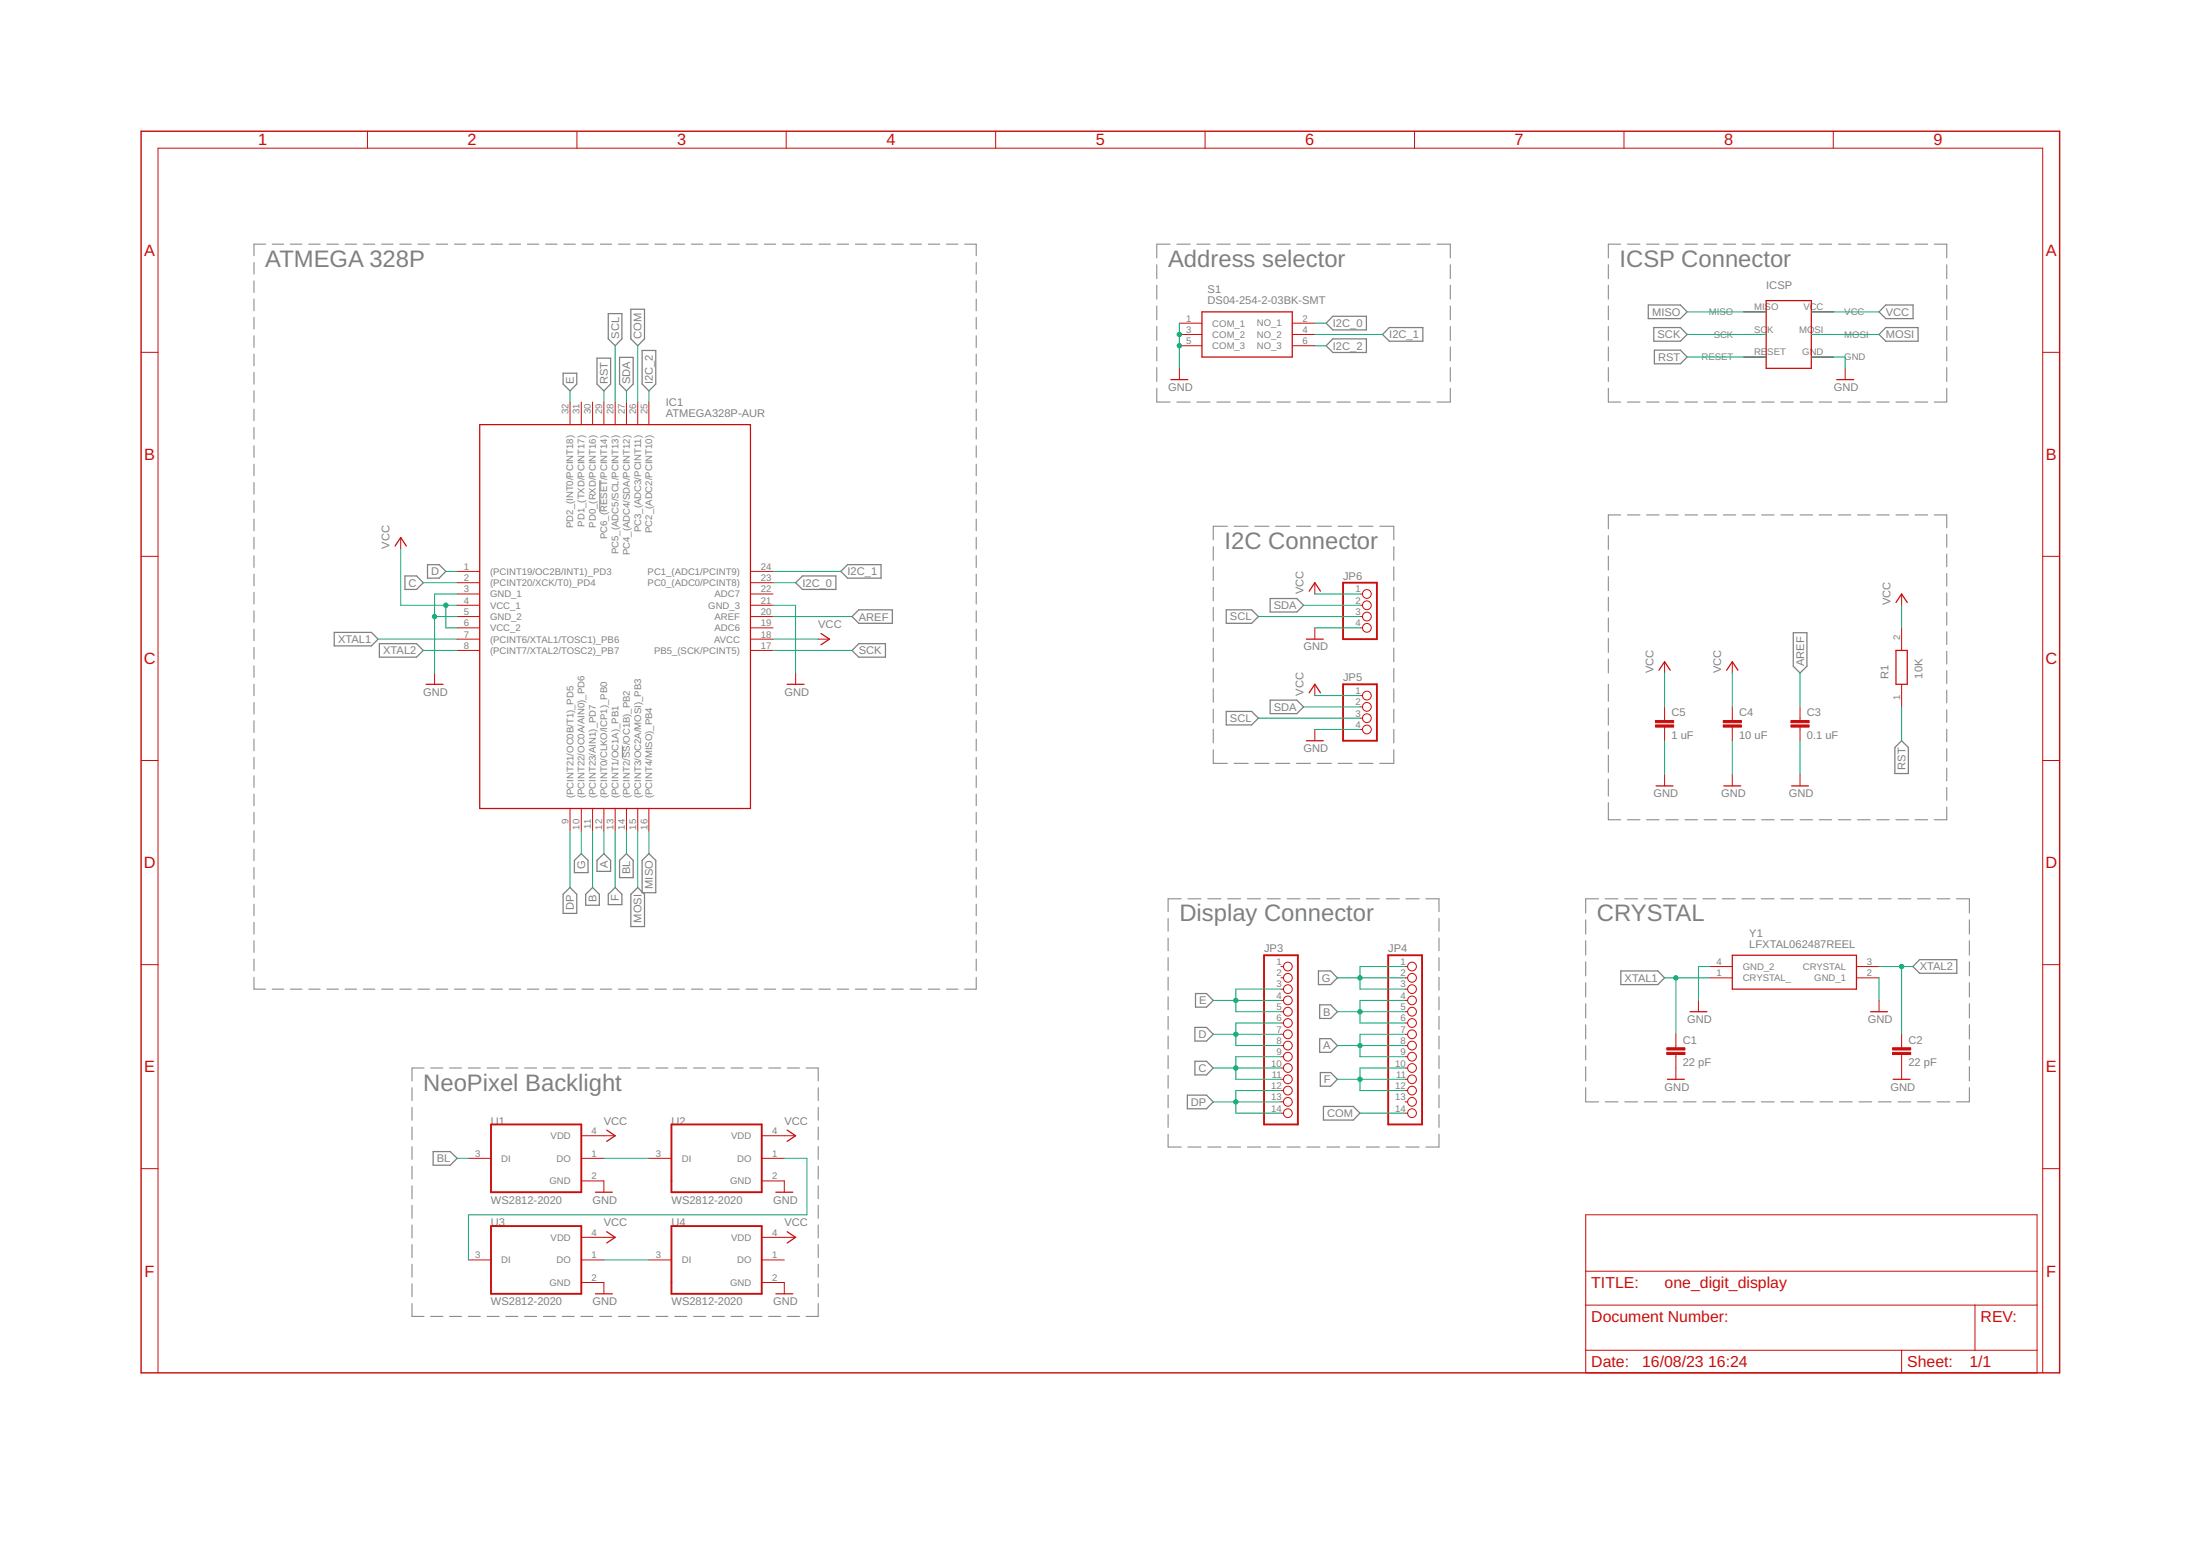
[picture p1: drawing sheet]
<svg xmlns="http://www.w3.org/2000/svg" width="297mm" height="210mm" viewBox="0 0 297 210" stroke-linecap="round" stroke-linejoin="round" font-family="sans-serif">
<g fill="none" stroke="#808080" stroke-width=".14">
<path d="M34.3 35.4v1.6M34.3 37.9v1.6M35.9 33h-1.6v1.5M36.7 33h1.6M39.2 33h1.6M41.7 33h1.5M44.1 33h1.6M46.6 33h1.6M49 33h1.6M51.5 33h1.6M54 33h1.5M56.4 33h1.6"/>
<path d="M58.9 33h1.6M61.4 33h1.5M63.8 33h1.6M66.3 33h1.5M68.7 33h1.6M71.2 33h1.5M73.7 33h1.5M76.1 33h1.6M78.6 33h1.5M81 33h1.6M83.5 33h1.6M86 33h1.5"/>
<path d="M88.4 33h1.6M90.9 33h1.5M93.3 33h1.6M95.8 33h1.6M98.3 33h1.5M100.7 33h1.6M103.2 33h1.5M105.6 33h1.6M108.1 33h1.6M110.6 33h1.5M113 33h1.6M115.5 33h1.6"/>
<path d="M117.9 33h1.6M120.4 33h1.6M122.9 33h1.5M125.3 33h1.6M127.8 33h1.5M130.2 33h1.6v1.5M131.8 35.4v1.6M131.8 37.9v1.6M156.2 35.7v1.9M156.2 38.5v1.9M158 33h-1.8v1.8M158.9 33h1.8"/>
<path d="M161.6 33h1.8M164.3 33h1.8M167 33h1.8M169.7 33h1.8M172.4 33h1.8M175.1 33h1.8M177.8 33h1.8M180.5 33h1.8M183.2 33h1.8M185.9 33h1.8M188.6 33h1.8M191.3 33h1.8"/>
<path d="M194 33h1.8v1.8M195.8 35.7v1.9M195.8 38.5v1.9M217.1 35.7v1.9M217.1 38.5v1.9M218.8 33h-1.7v1.8M219.7 33h1.7M222.3 33h1.7M224.9 33h1.7M227.5 33h1.7M230.1 33h1.7M232.7 33h1.7"/>
<path d="M235.3 33h1.7M237.8 33h1.7M240.5 33h1.6M243 33h1.7M245.6 33h1.7M248.2 33h1.7M250.8 33h1.7M253.4 33h1.7M256 33h1.7M258.6 33h1.7M261.2 33h1.6v1.8M262.8 35.7v1.9"/>
<path d="M262.8 38.5v1.9M34.3 40.4v1.6M34.3 42.8v1.6M34.3 45.3v1.6M34.3 47.8v1.6M34.3 50.3v1.6M34.3 52.7v1.6M34.3 55.2v1.6M34.3 57.7v1.6M131.8 40.4v1.6M131.8 42.8v1.6M131.8 45.3v1.6"/>
<path d="M131.8 47.8v1.6M131.8 50.3v1.6M131.8 52.7v1.6M131.8 55.2v1.6M131.8 57.7v1.6M156.2 41.3v1.9M156.2 44.1v1.9M156.2 46.8v1.9M156.2 49.6v1.9M156.2 52.4v1.9h1.8M158.9 54.3h1.8M161.6 54.3h1.8"/>
<path d="M164.3 54.3h1.8M167 54.3h1.8M169.7 54.3h1.8M172.4 54.3h1.8M175.1 54.3h1.8M177.8 54.3h1.8M180.5 54.3h1.8M183.2 54.3h1.8M185.9 54.3h1.8M188.6 54.3h1.8M191.3 54.3h1.8M195.8 52.4v1.9h-1.8"/>
<path d="M195.8 41.3v1.9M195.8 44.1v1.9M195.8 46.8v1.9M195.8 49.6v1.9M217.1 52.4v1.9h1.7M217.1 41.3v1.9M217.1 44.1v1.9M217.1 46.8v1.9M217.1 49.6v1.9M219.7 54.3h1.7M222.3 54.3h1.7M224.9 54.3h1.7"/>
<path d="M227.5 54.3h1.7M230.1 54.3h1.7M232.7 54.3h1.7M235.3 54.3h1.7M237.8 54.3h1.7M240.5 54.3h1.6M243 54.3h1.7M245.6 54.3h1.7M248.2 54.3h1.7M250.8 54.3h1.7M253.4 54.3h1.7M256 54.3h1.7"/>
<path d="M258.6 54.3h1.7M262.8 52.4v1.9h-1.6M262.8 41.3v1.9M262.8 44.1v1.9M262.8 46.8v1.9M262.8 49.6v1.9M34.3 60.2v1.5M34.3 62.7v1.5M34.3 65.1v1.6M34.3 67.6v1.6M34.3 70.1v1.5M34.3 72.5v1.6"/>
<path d="M34.3 75v1.6M34.3 77.5v1.6M34.3 80v1.5M81 64.8v4.3M131.8 60.2v1.5M131.8 62.7v1.5M131.8 65.1v1.6M131.8 67.6v1.6M131.8 70.1v1.5M131.8 72.5v1.6M131.8 75v1.6M131.8 77.5v1.6"/>
<path d="M131.8 80v1.5M163.8 73.8v1.8M163.8 76.5v1.9M163.8 79.3v1.8M165.7 71h-1.9v1.9M166.6 71h1.9M169.4 71h1.9M172.2 71h1.9M175 71h2M177.8 71h2M180.7 71h1.9M183.5 71h1.9"/>
<path d="M186.3 71h1.9v1.9M188.2 73.8v1.8M188.2 76.5v1.9M188.2 79.3v1.8M217.1 72.3v1.9M217.1 75.1v1.9M217.1 77.9v1.8M218.8 69.5h-1.7v1.9M219.7 69.5h1.7M222.3 69.5h1.7M224.9 69.5h1.7M227.5 69.5h1.7"/>
<path d="M230.1 69.5h1.7M232.7 69.5h1.7M235.3 69.5h1.7M237.8 69.5h1.7M240.5 69.5h1.6M243 69.5h1.7M245.6 69.5h1.7M248.2 69.5h1.7M250.8 69.5h1.7M253.4 69.5h1.7M256 69.5h1.7M258.6 69.5h1.7"/>
<path d="M261.2 69.5h1.6v1.7M262.8 72.1v1.8M262.8 74.8v1.7M262.8 77.4v1.7M34.3 82.4v1.6M34.3 84.9v1.6M34.3 87.4v1.6M34.3 89.9v1.5M34.3 92.4v1.5M34.3 94.8v1.6M34.3 97.3v1.6M34.3 99.8v1.5"/>
<path d="M131.8 82.4v1.6M131.8 84.9v1.6M131.8 87.4v1.6M131.8 89.9v1.5M131.8 92.4v1.5M131.8 94.8v1.6M131.8 97.3v1.6M131.8 99.8v1.5M163.8 82v1.8M163.8 84.8v1.8M163.8 87.5v1.8M163.8 90.2v1.9"/>
<path d="M163.8 93v1.8M163.8 95.7v1.9M163.8 98.4v1.9M188.2 82v1.8M188.2 84.8v1.8M188.2 87.5v1.8M188.2 90.2v1.9M188.2 93v1.8M188.2 95.7v1.9M188.2 98.4v1.9M217.1 80.6v1.9M217.1 83.4v1.9"/>
<path d="M217.1 86.2v1.9M217.1 89v1.8M217.1 92.4v2.3M217.1 95.6v2.3M217.1 98.8v2.3M262.8 80v1.7M262.8 82.7v1.7M262.8 85.3v1.7M262.8 87.9v1.7M262.8 90.5v1.8M262.8 93.2v1.7M262.8 95.8v1.7"/>
<path d="M262.8 98.4v1.7M34.3 102.2v1.6M34.3 104.7v1.6M34.3 107.2v1.6M34.3 109.7v1.5M34.3 112.1v1.6M34.3 114.6v1.6M34.3 117.1v1.6M34.3 119.6v1.5M84 100.6v1.8M131.8 102.2v1.6M131.8 104.7v1.6"/>
<path d="M131.8 107.2v1.6M131.8 109.7v1.5M131.8 112.1v1.6M131.8 114.6v1.6M131.8 117.1v1.6M131.8 119.6v1.5M163.8 101.2v1.8h1.9M166.6 103h1.9M169.4 103h1.9M172.2 103h1.9M175 103h2M177.8 103h2"/>
<path d="M180.7 103h1.9M183.5 103h1.9M188.2 101.2v1.8h-1.9M217.1 102v2.3M217.1 105.2v2.3M217.1 108.4v2.3h1.7M219.7 110.7h1.7M222.3 110.7h1.7M224.9 110.7h1.7M227.5 110.7h1.7M230.1 110.7h1.7M232.7 110.7h1.7"/>
<path d="M235.3 110.7h1.7M237.8 110.7h1.7M240.5 110.7h1.6M243 110.7h1.7M245.6 110.7h1.7M248.2 110.7h1.7M250.8 110.7h1.7M253.4 110.7h1.7M256 110.7h1.7M258.6 110.7h1.7M262.8 101v1.8M262.8 103.7v1.7"/>
<path d="M262.8 106.3v1.7M262.8 108.9v1.8h-1.6M34.3 122v1.6M34.3 124.5v1.6M34.3 127v1.6M34.3 129.5v1.5M34.3 131.9v1.6h1.6M36.7 133.5h1.6M39.2 133.5h1.6M41.7 133.5h1.5M44.1 133.5h1.6M46.6 133.5h1.6"/>
<path d="M49 133.5h1.6M51.5 133.5h1.6M54 133.5h1.5M56.4 133.5h1.6M58.9 133.5h1.6M61.4 133.5h1.5M63.8 133.5h1.6M66.3 133.5h1.5M68.7 133.5h1.6M71.2 133.5h1.5M73.7 133.5h1.5M76.1 133.5h1.6"/>
<path d="M78.6 133.5h1.5M81 133.5h1.6M83.5 133.5h1.6M86 133.5h1.5M88.4 133.5h1.6M90.9 133.5h1.5M93.3 133.5h1.6M95.8 133.5h1.6M98.3 133.5h1.5M100.7 133.5h1.6M103.2 133.5h1.5M105.6 133.5h1.6"/>
<path d="M108.1 133.5h1.6M110.6 133.5h1.5M113 133.5h1.6M115.5 133.5h1.6M117.9 133.5h1.6M120.4 133.5h1.6M122.9 133.5h1.5M125.3 133.5h1.6M127.8 133.5h1.5M131.8 131.9v1.6h-1.6M131.8 122v1.6M131.8 124.5v1.6"/>
<path d="M131.8 127v1.6M131.8 129.5v1.5M157.7 124v1.7M157.7 126.6v1.8M157.7 129.3v1.7M157.7 131.9v1.8M157.7 134.6v1.7M157.7 137.2v1.8M157.7 139.8v1.8M159.5 121.3h-1.8v1.8M160.4 121.3h1.8M163.1 121.3h1.7"/>
<path d="M165.7 121.3h1.8M168.4 121.3h1.8M171.1 121.3h1.8M173.8 121.3h1.8M176.4 121.3h1.8M179.1 121.3h1.8M181.8 121.3h1.8M184.5 121.3h1.7M187.2 121.3h1.7M189.8 121.3h1.8M192.5 121.3h1.8v1.8M194.3 124v1.7"/>
<path d="M194.3 126.6v1.8M194.3 129.3v1.7M194.3 131.9v1.8M194.3 134.6v1.7M194.3 137.2v1.8M194.3 139.8v1.8M214.1 124.2v1.9M214.1 127v1.9M214.1 129.8v1.9M214.1 132.7v1.9M214.1 135.5v1.9M214.1 138.3v2"/>
<path d="M215.8 121.3h-1.7v2M216.7 121.3h1.8M219.4 121.3h1.7M222 121.3h1.7M224.6 121.3h1.8M227.3 121.3h1.7M229.9 121.3h1.7M232.5 121.3h1.8M235.2 121.3h1.7M237.8 121.3h1.7M240.5 121.3h1.7M243.1 121.3h1.7"/>
<path d="M245.7 121.3h1.8M248.3 121.3h1.8M251 121.3h1.7M253.6 121.3h1.8M256.3 121.3h1.7M258.9 121.3h1.7M261.5 121.3h1.8M264.2 121.3h1.7v2M265.9 124.2v1.9M265.9 127v1.9M265.9 129.8v1.9M265.9 132.7v1.9"/>
<path d="M265.9 135.5v1.9M265.9 138.3v2M55.6 146.8v1.8M55.6 149.5v1.7M55.6 152.1v1.8M55.6 154.8v1.7M55.6 157.4v1.8M57.3 144.2h-1.7v1.7M58.1 144.2h1.7M60.7 144.2h1.6M63.2 144.2h1.7M65.8 144.2h1.6"/>
<path d="M68.3 144.2h1.6M70.8 144.2h1.7M73.4 144.2h1.6M75.9 144.2h1.6M78.4 144.2h1.7M81 144.2h1.6M83.5 144.2h1.6M86 144.2h1.7M88.6 144.2h1.6M91.1 144.2h1.6M93.6 144.2h1.7M96.2 144.2h1.6"/>
<path d="M98.7 144.2h1.6M101.2 144.2h1.7M103.8 144.2h1.6M106.3 144.2h1.6M108.8 144.2h1.7v1.7M110.5 146.8v1.8M110.5 149.5v1.7M110.5 152.1v1.8M110.5 154.8v1.7M110.5 157.4v1.8M157.7 142.5v1.8M157.7 145.2v1.7"/>
<path d="M157.7 147.8v1.7M157.7 150.5v1.7M157.7 153.1v1.7h1.8M160.4 154.8h1.8M163.1 154.8h1.7M165.7 154.8h1.8M168.4 154.8h1.8M171.1 154.8h1.8M173.8 154.8h1.8M176.4 154.8h1.8M179.1 154.8h1.8M181.8 154.8h1.8"/>
<path d="M184.5 154.8h1.7M187.2 154.8h1.7M189.8 154.8h1.8M194.3 153.1v1.7h-1.8M194.3 142.5v1.8M194.3 145.2v1.7M194.3 147.8v1.7M194.3 150.5v1.7M214.1 141.1v2M214.1 144v1.9M214.1 146.8v1.9h1.7M216.7 148.7h1.8"/>
<path d="M219.4 148.7h1.7M222 148.7h1.7M224.6 148.7h1.8M227.3 148.7h1.7M229.9 148.7h1.7M232.5 148.7h1.8M235.2 148.7h1.7M237.8 148.7h1.7M240.5 148.7h1.7M243.1 148.7h1.7M245.7 148.7h1.8M248.3 148.7h1.8"/>
<path d="M251 148.7h1.7M253.6 148.7h1.8M256.3 148.7h1.7M258.9 148.7h1.7M261.5 148.7h1.8M265.9 146.8v1.9h-1.7M265.9 141.1v2M265.9 144v1.9M55.6 160.1v1.7M55.6 162.7v1.8M55.6 165.4v1.7M55.6 168v1.8"/>
<path d="M55.6 170.6v1.8M55.6 173.3v1.7M55.6 176v1.7h1.7M58.1 177.7h1.7M60.7 177.7h1.6M63.2 177.7h1.7M65.8 177.7h1.6M68.3 177.7h1.6M70.8 177.7h1.7M73.4 177.7h1.6M75.9 177.7h1.6M78.4 177.7h1.7"/>
<path d="M81 177.7h1.6M83.5 177.7h1.6M86 177.7h1.7M88.6 177.7h1.6M91.1 177.7h1.6M93.6 177.7h1.7M96.2 177.7h1.6M98.7 177.7h1.6M101.2 177.7h1.7M103.8 177.7h1.6M106.3 177.7h1.6M110.5 176v1.7h-1.7"/>
<path d="M110.5 160.1v1.7M110.5 162.7v1.8M110.5 165.4v1.7M110.5 168v1.8M110.5 170.6v1.8M110.5 173.3v1.7"/>
</g>
<g fill="none" stroke="#808080" stroke-width=".17">
<path d="M76 50.4h1.9v1.4l-.9 1-1-1zM80.6 48.3h1.8v3.5l-.9 1-.9-1zM82.1 42.3h1.9v3.4l-.9 1-1-1zM83.7 48.2h1.8v3.6l-.9 1-.9-1zM85.2 41.7h1.8v4l-.9 1-.9-1zM86.7 47.3h1.8v4.5l-.9 1-.9-1zM180 45.7h4.5v1.9h-4.5l-1-.9zM180 42.7h4.5v1.8h-4.5l-1-.9zM187.6 44.2h4.5v1.9h-4.5l-.9-1zM222.5 41.2h4.4l.9 .9-.9 .9h-4.4zM223.3 44.2h3.6l.9 .9-.9 1h-3.6zM223.4 47.3h3.5l.9 .9-.9 .9h-3.5z"/>
<path d="M254.6 44.2h4.4v1.9h-4.4l-.9-1zM254.6 41.2h3.7v1.8h-3.7l-.9-.9zM54.7 77.7h1.5l.9 1-.9 .9h-1.5zM57.7 76.2h1.6l.9 .9-.9 .9h-1.6zM107.4 78.7l1-1h4.5v1.9h-4.5zM113.5 77.1l.9-.9h4.6v1.8h-4.6zM45.1 85.4h5l1 .9-1 .9h-5zM51.2 86.9h5l.9 .9-.9 .9h-5zM115 83.2l1-.9h4.5v1.8h-4.5zM116 86.9h3.5v1.8h-3.5l-1-.9zM165.6 82.3h3.4l.9 .9-.9 .9h-3.4zM165.6 96h3.4l.9 .9-.9 1h-3.4z"/>
<path d="M171.5 80.8h3.6l.9 .9-.9 .9h-3.6zM171.5 94.5h3.6l.9 .9-.9 .9h-3.6zM242.1 85.4h1.9v4.5l-1 .9-.9-.9zM77.6 116.1l.9-.9 .9 .9v1.7h-1.8zM80.6 116.1l.9-.9 .9 .9v1.5h-1.8zM83.7 116.1l.9-.9 .9 .9v2.4h-1.8zM87.6 115.2l.9 .9v4.4h-1.8v-4.4zM255.8 100.9l1-.9 .9 .9v3.5h-1.9zM76 120.7l1-.9 .9 .9v2.6h-1.9zM79.1 120.7l.9-.9 .9 .9v1.5h-1.8zM82.1 120.7l1-.9 .9 .9v1.4h-1.9zM85.2 120.7l.9-.9 .9 .9v4.4h-1.8z"/>
<path d="M161.3 138.7h1.6l.9 .9-.9 .9h-1.6zM161.4 134.1h1.5l.9 .9-.9 1h-1.5zM178 131.1h1.7l.9 .9-.9 .9h-1.7zM178.2 135.6h1.5l.9 1-.9 .9h-1.5zM218.8 131.1h5l.9 .9-.9 .9h-5zM259.2 129.5h5v1.9h-5l-.9-.9zM58.5 155.4h2.3l.9 1-.9 .9h-2.3zM160.3 147.8h2.6l.9 .9-.9 1h-2.6zM161.3 143.3h1.6l.9 .9-.9 .9h-1.6zM178.2 140.2h1.5l.9 .9-.9 .9h-1.5zM178.3 144.8h1.4l.9 .9-.9 .9h-1.4zM178.7 149.4h4l.9 .9-.9 .9h-4z"/>
</g>
<path d="M181.3 78.7h4.6v7.6h-4.6zM181.3 92.4h4.6v7.6h-4.6zM170.7 128.9h4.5v22.9h-4.5zM187.4 128.9h4.6v22.9h-4.6zM66.3 151.8h12.2v9.1h-12.2zM90.7 151.8h12.1v9.1h-12.1zM66.3 165.5h12.2v9.1h-12.2zM90.7 165.5h12.1v9.1h-12.1z" fill="none" stroke="#c90d0c" stroke-width=".25"/>
<g fill="none" stroke="#c90d0c" stroke-width=".14">
<path d="M49.6 17.7v2.3M77.9 17.7v2.3M106.2 17.7v2.3M134.4 17.7v2.3M162.7 17.7v2.3M191 17.7v2.3M219.3 17.7v2.3M247.5 17.7v2.3M19 47.6h2.3M77 54.3v3M78.5 54.3v3M80 54.3v3"/>
<path d="M81.5 54.3v3M83.1 54.3v3M84.6 54.3v3M86.1 54.3v3M87.6 54.3v3M159.2 43.6h3.1M159.2 45.1h3.1M159.2 46.7h3.1M159.2 49.7v1.5M174.5 43.6h3M174.5 45.1h3M174.5 46.7h3"/>
<path d="M235.4 45.1h3.1M235.4 42.1h3.1M235.4 48.2h3.1M244.6 45.1h3M244.6 42.1h3M244.6 48.2h3M249.1 49.7v1.5M275.8 47.6h2.3M19 75.1h2.3M54.1 72.6v1.5M61.7 77.1h3.1M61.7 78.7h3.1"/>
<path d="M101.3 77.1h3.1M101.3 78.7h3.1M177.5 78.7v1.5M275.8 75.1h2.3M58.7 90.8v1.6M61.7 80.2h3.1M61.7 81.7h3.1M61.7 83.2h3.1M61.7 84.8h3.1M61.7 86.3h3.1M61.7 87.8h3.1M101.3 80.2h3.1"/>
<path d="M101.3 81.7h3.1M101.3 83.2h3.1M101.3 84.8h3.1M101.3 86.3h3.1M101.3 87.8h3.1M107.4 90.8v1.6M110.5 86.3h1.5M177.5 84.8v1.5M177.5 92.4v1.5M177.5 98.5v1.5M183.6 80.2h.4M183.6 81.7h.4"/>
<path d="M183.6 83.2h.4M183.6 84.8h.4M183.6 93.9h.4M183.6 95.4h.4M183.6 96.9h.4M183.6 98.5h.4M224.7 89.3v1.5M224.7 95.4v1.8M224.7 98.2v1.8M233.9 89.3v1.5M233.9 95.4v1.8M233.9 98.2v1.8"/>
<path d="M243 95.4v1.8M243 98.2v1.8M256.8 80.2v1.5M256.8 84.8v3M256.8 92.4v3M19 102.7h2.3M77 109.1v3.1M78.5 109.1v3.1M80 109.1v3.1M81.5 109.1v3.1M83.1 109.1v3.1M84.6 109.1v3.1"/>
<path d="M86.1 109.1v3.1M87.6 109.1v3.1M224.7 104.6v1.5M233.9 104.6v1.5M243 104.6v1.5M275.8 102.7h2.3M19 130.2h2.3M173 130.5h.3M173 132h.3M173 133.5h.3M173 135h.3M173 136.6h.3"/>
<path d="M173 138.1h.3M173 139.6h.3M189.7 130.5h.4M189.7 132h.4M189.7 133.5h.4M189.7 135h.4M189.7 136.6h.4M189.7 138.1h.4M189.7 139.6h.4M226.3 139.6v1.8M229.3 135v1.6M230.8 130.5h3.1"/>
<path d="M230.8 132h3.1M250.7 130.5h3M250.7 132h3M253.7 135v1.6M256.8 139.6v1.8M275.8 130.2h2.3M19 157.8h2.3M63.2 156.4h3.1M78.5 159.4h3v1.5M78.5 156.4h3M78.5 153.3h4.6M87.6 156.4h3.1"/>
<path d="M102.8 156.4h3.1M102.8 159.4h3.1v1.5M102.8 153.3h4.6M173 141.1h.3M173 142.6h.3M173 144.2h.3M173 145.7h.3M173 147.2h.3M173 148.7h.3M173 150.3h.3M189.7 141.1h.4M189.7 142.6h.4"/>
<path d="M189.7 144.2h.4M189.7 145.7h.4M189.7 147.2h.4M189.7 148.7h.4M189.7 150.3h.4M226.3 142.3v3.4M256.8 142.3v3.4M275.8 157.8h2.3M63.2 170.1h3.1M78.5 173.1h3v1.5M78.5 170.1h3M78.5 167h4.6"/>
<path d="M87.6 170.1h3.1M102.8 170.1h3.1M102.8 173.1h3.1v1.5M102.8 167h4.6M214.1 164h60.9v21.3h-60.9zM214.1 176.2h60.9M214.1 171.6h60.9M266.7 176.2v6.1M21.3 185.3v-165.3h254.5v165.3M214.1 182.3h60.9M256.8 182.3v3"/>
<circle cx="184.6" cy="96.9" r=".59"/>
<circle cx="184.6" cy="81.7" r=".59"/>
<circle cx="184.6" cy="93.9" r=".59"/>
<circle cx="184.6" cy="98.5" r=".59"/>
<circle cx="184.6" cy="83.2" r=".59"/>
<circle cx="184.6" cy="80.2" r=".59"/>
<circle cx="184.6" cy="84.8" r=".59"/>
<circle cx="184.6" cy="95.4" r=".59"/>
<circle cx="173.9" cy="135" r=".59"/>
<circle cx="173.9" cy="136.6" r=".59"/>
<circle cx="173.9" cy="138.1" r=".59"/>
<circle cx="173.9" cy="139.6" r=".59"/>
<circle cx="173.9" cy="130.5" r=".59"/>
<circle cx="173.9" cy="132" r=".59"/>
<circle cx="173.9" cy="133.5" r=".59"/>
<circle cx="190.6" cy="138.1" r=".59"/>
<circle cx="190.6" cy="133.5" r=".59"/>
<circle cx="190.6" cy="135" r=".59"/>
<circle cx="190.6" cy="132" r=".59"/>
<circle cx="190.6" cy="139.6" r=".59"/>
<circle cx="190.6" cy="136.6" r=".59"/>
<circle cx="190.6" cy="130.5" r=".59"/>
<circle cx="173.9" cy="142.6" r=".59"/>
<circle cx="173.9" cy="150.3" r=".59"/>
<circle cx="173.9" cy="145.7" r=".59"/>
<circle cx="173.9" cy="144.2" r=".59"/>
<circle cx="173.9" cy="148.7" r=".59"/>
<circle cx="173.9" cy="141.1" r=".59"/>
<circle cx="173.9" cy="147.2" r=".59"/>
<circle cx="190.6" cy="147.2" r=".59"/>
<circle cx="190.6" cy="141.1" r=".59"/>
<circle cx="190.6" cy="145.7" r=".59"/>
<circle cx="190.6" cy="144.2" r=".59"/>
<circle cx="190.6" cy="142.6" r=".59"/>
<circle cx="190.6" cy="150.3" r=".59"/>
<circle cx="190.6" cy="148.7" r=".59"/>
</g>
<g fill="none" stroke="#c90d0c" stroke-width=".17">
<path d="M64.8 57.3h36.5v51.8h-36.5zM158.1 51.2h2.3M162.3 42.1h12.2v6.1h-12.2zM238.5 40.6h6.1v9.1h-6.1zM248 51.2h2.3M53.3 73.7l.8-1.1 .8 1.1M176.8 79.8l.7-1.1 .8 1.1M57.5 92.4h2.3M106.3 92.4h2.3M110.8 85.5l1.2 .8-1.2 .7M176.4 86.3h2.3M176.4 100h2.3"/>
<path d="M176.8 93.5l.7-1.1 .8 1.1M224 90.5l.7-1.2 .8 1.2M233.1 90.5l.8-1.2 .8 1.2M256 87.8h1.5v4.6h-1.5zM256 81.3l.8-1.1 .7 1.1M223.6 106.1h2.3M232.7 106.1h2.3M241.9 106.1h2.3M228.2 136.6h2.3M233.9 128.9h16.8v4.6h-16.8zM252.6 136.6h2.2M81.9 152.5l1.2 .8-1.2 .8"/>
<path d="M106.3 152.5l1.1 .8-1.1 .8M225.1 145.7h2.3M255.6 145.7h2.3M80.4 160.9h2.3M80.4 174.6h2.3M81.9 166.3l1.2 .7-1.2 .8M104.8 160.9h2.2M104.8 174.6h2.2M106.3 166.3l1.1 .7-1.1 .8"/>
</g>
<g fill="#c90d0c" stroke="#c90d0c" stroke-width=".14">
<path d="M225 142h2.5v.3h-2.5z"/>
<path d="M225 141.4h2.5v.3h-2.5z"/>
<path d="M255.5 142h2.5v.3h-2.5z"/>
<path d="M255.5 141.4h2.5v.3h-2.5z"/>
<path d="M241.8 97.9h2.5v.2h-2.5z"/>
<path d="M241.8 97.3h2.5v.3h-2.5z"/>
<path d="M232.7 97.9h2.4v.2h-2.4z"/>
<path d="M232.7 97.3h2.4v.3h-2.4z"/>
<path d="M223.5 97.9h2.5v.2h-2.5z"/>
<path d="M223.5 97.3h2.5v.3h-2.5z"/>
</g>
<path d="M19 17.7h259.1v167.6h-259.1z" fill="none" stroke="#c90d0c" stroke-width=".19"/>
<g fill="none" stroke="#0dab76" stroke-width=".14">
<path d="M77 52.8v1.5M81.5 52.8v1.5M83.1 46.7v7.6M84.6 52.8v1.5M86.1 46.7v7.6M87.6 52.8v1.5M159.2 43.6v6.1M177.5 45.1h9.2M177.5 46.7h1.5M177.5 43.6h1.5M227.8 48.2h10.7M227.8 45.1h10.7"/>
<path d="M227.8 42.1h10.7M244.6 48.2h4.5v1.5M244.6 45.1h9.1M244.6 42.1h9.1M54.1 74.1v7.6h7.6M57.1 78.7h4.6M60.2 77.1h1.5M104.4 78.7h3M104.4 77.1h9.1M51.1 86.3h10.6M57.1 87.8h4.6M58.7 83.2h3"/>
<path d="M60.2 81.7v3.1h1.5M61.7 80.2h-3v10.6M104.4 81.7h3v9.1M104.4 83.2h10.6M104.4 86.3h6.1M104.4 87.8h10.6M169.9 83.2h13.7M169.9 96.9h13.7M176 81.7h7.6M176 95.4h7.6M177.5 84.8h6.1M177.5 98.5h6.1"/>
<path d="M177.5 80.2h6.1M177.5 93.9h6.1M224.7 90.8v4.6M224.7 100v4.6M233.9 90.8v4.6M233.9 100v4.6M243 90.8v4.6M243 100v4.6M256.8 81.7v3.1M256.8 95.4v4.6M77 112.2v7.6M78.5 112.2v3"/>
<path d="M80 112.2v7.6M81.5 112.2v3M83.1 112.2v7.6M84.6 112.2v3M86.1 112.2v7.6M87.6 112.2v3M163.8 139.6h9.2M163.8 135h9.2M173 133.5h-6.1v3.1h6.1M173 138.1h-6.1v3h6.1M180.6 136.6h9.1M180.6 132h9.1"/>
<path d="M189.7 130.5h-6.1v3h6.1M189.7 139.6h-6.1v3h6.1M189.7 135h-6.1v3.1h6.1M224.7 132h6.1M226.3 132v7.6M230.8 130.5h-1.5v4.5M253.7 130.5h4.6M253.7 132v3M256.8 130.5v9.1M61.7 156.4h1.5M81.5 156.4h6.1M105.9 156.4h3v7.6h-45.7v6.1"/>
<path d="M163.8 144.2h9.2M163.8 148.7h9.2M173 142.6h-6.1v3.1h6.1M173 147.2h-6.1v3.1h6.1M180.6 145.7h9.1M180.6 141.1h9.1M183.6 150.3h6.1M189.7 144.2h-6.1v3h6.1M81.5 170.1h6.1"/>
</g>
<g fill="#0dab76" stroke="#0dab76" stroke-width=".14">
<circle cx="159.2" cy="45.1" r=".3"/>
<circle cx="159.2" cy="46.7" r=".3"/>
<circle cx="58.7" cy="83.2" r=".3"/>
<circle cx="166.9" cy="144.2" r=".3"/>
<circle cx="166.9" cy="139.6" r=".3"/>
<circle cx="166.9" cy="135" r=".3"/>
<circle cx="183.6" cy="132" r=".3"/>
<circle cx="166.9" cy="148.7" r=".3"/>
<circle cx="183.6" cy="141.1" r=".3"/>
<circle cx="183.6" cy="136.6" r=".3"/>
<circle cx="183.6" cy="145.7" r=".3"/>
<circle cx="226.3" cy="132" r=".3"/>
<circle cx="256.8" cy="130.5" r=".3"/>
<circle cx="60.2" cy="81.7" r=".3"/>
</g>
<g font-size="3.2" fill="#808080">
<text x="35.8" y="36">ATMEGA 328P</text>
<text x="157.7" y="36">Address selector</text>
<text x="218.7" y="36">ICSP Connector</text>
<text x="165.3" y="74.1">I2C Connector</text>
<text x="159.2" y="124.4">Display Connector</text>
<text x="215.6" y="124.4">CRYSTAL</text>
<text x="57.1" y="147.2">NeoPixel Backlight</text>
</g>
<g font-size="2.2" fill="#c90d0c">
<text x="34.9" y="19.6">1</text>
<text x="63.1" y="19.6">2</text>
<text x="91.4" y="19.6">3</text>
<text x="119.7" y="19.6">4</text>
<text x="148" y="19.6">5</text>
<text x="176.2" y="19.6">6</text>
<text x="204.5" y="19.6">7</text>
<text x="232.8" y="19.6">8</text>
<text x="261.1" y="19.6">9</text>
<text x="19.5" y="34.6">A</text>
<text x="276.2" y="34.6">A</text>
<text x="19.5" y="62.1">B</text>
<text x="276.2" y="62.1">B</text>
<text x="19.4" y="89.7">C</text>
<text x="276.2" y="89.7">C</text>
<text x="19.4" y="117.2">D</text>
<text x="276.2" y="117.2">D</text>
<text x="19.5" y="144.8">E</text>
<text x="276.2" y="144.8">E</text>
<text x="19.5" y="172.3">F</text>
<text x="276.3" y="172.3">F</text>
</g>
<g font-size="2.1" fill="#c90d0c">
<text x="214.9" y="173.9">TITLE:</text>
<text x="224.8" y="173.9">one_digit_display</text>
<text x="214.9" y="178.5">Document Number:</text>
<text x="267.4" y="178.5">REV:</text>
<text x="214.9" y="184.6">Date:</text>
<text x="221.7" y="184.6">16/08/23</text>
<text x="230.6" y="184.6">16:24</text>
<text x="257.5" y="184.6">Sheet:</text>
<text x="265.9" y="184.6">1/1</text>
</g>
<g font-size="1.5" fill="#808080">
<text x="163" y="41.1">DS04-254-2-03BK-SMT</text>
<text x="163" y="39.6">S1</text>
<text x="238.5" y="39">ICSP</text>
<text x="83.6" y="45.7" transform="rotate(-90 83.6 45.7)">SCL</text>
<text x="86.6" y="45.7" transform="rotate(-90 86.6 45.7)">COM</text>
<text x="180" y="47.2">I2C_2</text>
<text x="180" y="44.1">I2C_0</text>
<text x="187.6" y="45.7">I2C_1</text>
<text x="223.1" y="42.6">MISO</text>
<text x="223.8" y="45.7">SCK</text>
<text x="254.6" y="42.6">VCC</text>
<text x="254.6" y="45.7">MOSI</text>
<text x="77.5" y="51.8" transform="rotate(-90 77.5 51.8)">E</text>
<text x="82.1" y="51.8" transform="rotate(-90 82.1 51.8)">RST</text>
<text x="85.1" y="51.8" transform="rotate(-90 85.1 51.8)">SDA</text>
<text x="88.2" y="51.8" transform="rotate(-90 88.2 51.8)">I2C_2</text>
<text x="157.7" y="52.8">GND</text>
<text x="223.9" y="48.7">RST</text>
<text x="247.6" y="52.8">GND</text>
<text x="89.9" y="56.3">ATMEGA328P-AUR</text>
<text x="89.9" y="54.8">IC1</text>
<text x="52.6" y="74.1" transform="rotate(-90 52.6 74.1)">VCC</text>
<text x="58.2" y="77.7">D</text>
<text x="114.4" y="77.7">I2C_1</text>
<text x="55.2" y="79.2">C</text>
<text x="108.3" y="79.2">I2C_0</text>
<text x="116" y="83.8">AREF</text>
<text x="166.1" y="83.8">SCL</text>
<text x="172" y="82.2">SDA</text>
<text x="176" y="80.2" transform="rotate(-90 176 80.2)">VCC</text>
<text x="181.3" y="78.3">JP6</text>
<text x="255.2" y="81.7" transform="rotate(-90 255.2 81.7)">VCC</text>
<text x="45.6" y="86.8">XTAL1</text>
<text x="51.7" y="88.3">XTAL2</text>
<text x="110.5" y="84.8">VCC</text>
<text x="116" y="88.3">SCK</text>
<text x="176" y="87.8">GND</text>
<text x="243.6" y="89.9" transform="rotate(-90 243.6 89.9)">AREF</text>
<text x="57.1" y="93.9">GND</text>
<text x="105.9" y="93.9">GND</text>
<text x="172" y="95.9">SDA</text>
<text x="176" y="93.9" transform="rotate(-90 176 93.9)">VCC</text>
<text x="181.3" y="92">JP5</text>
<text x="223.2" y="90.8" transform="rotate(-90 223.2 90.8)">VCC</text>
<text x="232.4" y="90.8" transform="rotate(-90 232.4 90.8)">VCC</text>
<text x="255" y="91.6" transform="rotate(-90 255 91.6)">R1</text>
<text x="259.6" y="91.6" transform="rotate(-90 259.6 91.6)">10K</text>
<text x="166.1" y="97.5">SCL</text>
<text x="176" y="101.5">GND</text>
<text x="225.7" y="99.8">1 uF</text>
<text x="225.7" y="96.7">C5</text>
<text x="234.8" y="99.8">10 uF</text>
<text x="234.8" y="96.7">C4</text>
<text x="244" y="99.8">0.1 uF</text>
<text x="244" y="96.7">C3</text>
<text x="223.2" y="107.6">GND</text>
<text x="232.4" y="107.6">GND</text>
<text x="241.5" y="107.6">GND</text>
<text x="257.3" y="103.9" transform="rotate(-90 257.3 103.9)">RST</text>
<text x="79" y="117.3" transform="rotate(-90 79 117.3)">G</text>
<text x="82" y="117.1" transform="rotate(-90 82 117.1)">A</text>
<text x="85.1" y="118" transform="rotate(-90 85.1 118)">BL</text>
<text x="88.1" y="120" transform="rotate(-90 88.1 120)">MISO</text>
<text x="77.5" y="122.8" transform="rotate(-90 77.5 122.8)">DP</text>
<text x="80.5" y="121.7" transform="rotate(-90 80.5 121.7)">B</text>
<text x="83.6" y="121.6" transform="rotate(-90 83.6 121.6)">F</text>
<text x="86.6" y="124.5" transform="rotate(-90 86.6 124.5)">MOSI</text>
<text x="170.7" y="128.6">JP3</text>
<text x="187.4" y="128.6">JP4</text>
<text x="236.2" y="127.9">LFXTAL062487REEL</text>
<text x="236.2" y="126.4">Y1</text>
<text x="259.2" y="131">XTAL2</text>
<text x="161.9" y="135.6">E</text>
<text x="178.5" y="132.5">G</text>
<text x="178.7" y="137.1">B</text>
<text x="219.4" y="132.5">XTAL1</text>
<text x="161.8" y="140.1">D</text>
<text x="178.7" y="141.7">A</text>
<text x="227.2" y="143.9">22 pF</text>
<text x="227.2" y="140.9">C1</text>
<text x="227.8" y="138.1">GND</text>
<text x="252.2" y="138.1">GND</text>
<text x="257.7" y="143.9">22 pF</text>
<text x="257.7" y="140.9">C2</text>
<text x="160.8" y="149.3">DP</text>
<text x="161.8" y="144.7">C</text>
<text x="178.7" y="146.2">F</text>
<text x="224.8" y="147.2">GND</text>
<text x="255.2" y="147.2">GND</text>
<text x="66.3" y="151.8">U1</text>
<text x="81.5" y="151.8">VCC</text>
<text x="90.7" y="151.8">U2</text>
<text x="105.9" y="151.8">VCC</text>
<text x="179.2" y="150.8">COM</text>
<text x="59" y="156.9">BL</text>
<text x="66.3" y="162.5">WS2812-2020</text>
<text x="66.3" y="165.5">U3</text>
<text x="80" y="162.5">GND</text>
<text x="81.5" y="165.5">VCC</text>
<text x="90.7" y="162.5">WS2812-2020</text>
<text x="90.7" y="165.5">U4</text>
<text x="104.4" y="162.5">GND</text>
<text x="105.9" y="165.5">VCC</text>
<text x="66.3" y="176.2">WS2812-2020</text>
<text x="80" y="176.2">GND</text>
<text x="90.7" y="176.2">WS2812-2020</text>
<text x="104.4" y="176.2">GND</text>
</g>
<g font-size="1.3" fill="#808080">
<text x="236.8" y="41.9">MISO</text>
<text x="243.5" y="41.9">VCC</text>
<text x="160.2" y="43.4">1</text>
<text x="160.2" y="44.9">3</text>
<text x="160.2" y="46.5">5</text>
<text x="163.7" y="44.1">COM_1</text>
<text x="163.7" y="45.6">COM_2</text>
<text x="163.7" y="47.1">COM_3</text>
<text x="169.7" y="44.1">NO_1</text>
<text x="169.7" y="45.6">NO_2</text>
<text x="169.7" y="47.1">NO_3</text>
<text x="175.9" y="43.4">2</text>
<text x="175.9" y="44.9">4</text>
<text x="175.9" y="46.5">6</text>
<text x="230.7" y="42.5">MISO</text>
<text x="231.4" y="45.6">SCK</text>
<text x="236.8" y="44.9">SC</text>
<text x="236.8" y="48">RE</text>
<text x="238.6" y="44.9">K</text>
<text x="238.6" y="48">SET</text>
<text x="242.9" y="44.9">MOSI</text>
<text x="243.3" y="48">GND</text>
<text x="249" y="42.5">VCC</text>
<text x="249" y="45.6">MOSI</text>
<text x="229.7" y="48.6">RESET</text>
<text x="249" y="48.6">GND</text>
<text x="76.7" y="55.9" transform="rotate(-90 76.7 55.9)">32</text>
<text x="78.3" y="55.9" transform="rotate(-90 78.3 55.9)">31</text>
<text x="79.8" y="55.9" transform="rotate(-90 79.8 55.9)">30</text>
<text x="81.3" y="55.9" transform="rotate(-90 81.3 55.9)">29</text>
<text x="82.8" y="55.9" transform="rotate(-90 82.8 55.9)">28</text>
<text x="84.4" y="55.9" transform="rotate(-90 84.4 55.9)">27</text>
<text x="85.9" y="55.9" transform="rotate(-90 85.9 55.9)">26</text>
<text x="87.4" y="55.9" transform="rotate(-90 87.4 55.9)">25</text>
<text x="77.4" y="71.3" transform="rotate(-90 77.4 71.3)">PD2_(INT0/PCINT18)</text>
<text x="78.9" y="71.1" transform="rotate(-90 78.9 71.1)">PD1_(TXD/PCINT17)</text>
<text x="80.5" y="71.2" transform="rotate(-90 80.5 71.2)">PD0_(RXD/PCINT16)</text>
<text x="86.5" y="71.8" transform="rotate(-90 86.5 71.8)">PC3_(ADC3/PCINT11)</text>
<text x="88.1" y="71.9" transform="rotate(-90 88.1 71.9)">PC2_(ADC2/PCINT10)</text>
<text x="62.6" y="76.9">1</text>
<text x="66.2" y="77.6">(PCINT19/OC2B/INT1)_PD3</text>
<text x="82" y="72.8" transform="rotate(-90 82 72.8)">PC6_(RESET/PCINT14)</text>
<text x="83.5" y="74.8" transform="rotate(-90 83.5 74.8)">PC5_(ADC5/SCL/PCINT13)</text>
<text x="85" y="74.9" transform="rotate(-90 85 74.9)">PC4_(ADC4/SDA/PCINT12)</text>
<text x="87.4" y="77.6">PC1_(ADC1/PCINT9)</text>
<text x="102.7" y="76.9">24</text>
<text x="62.6" y="78.4">2</text>
<text x="62.6" y="80">3</text>
<text x="62.6" y="81.5">4</text>
<text x="62.6" y="83">5</text>
<text x="66.2" y="79.1">(PCINT20/XCK/T0)_PD4</text>
<text x="66.2" y="80.6">GND_1</text>
<text x="66.2" y="82.2">VCC_1</text>
<text x="66.2" y="83.7">GND_2</text>
<text x="87.4" y="79.1">PC0_(ADC0/PCINT8)</text>
<text x="95.6" y="82.2">GND_3</text>
<text x="96.5" y="80.6">ADC7</text>
<text x="96.5" y="83.7">AREF</text>
<text x="102.7" y="78.4">23</text>
<text x="102.7" y="80">22</text>
<text x="102.7" y="81.5">21</text>
<text x="102.7" y="83">20</text>
<text x="183" y="80">1</text>
<text x="183" y="81.5">2</text>
<text x="183" y="83">3</text>
<text x="62.6" y="84.5">6</text>
<text x="62.6" y="86.1">7</text>
<text x="62.6" y="87.6">8</text>
<text x="66.2" y="85.2">VCC_2</text>
<text x="66.2" y="86.7">(PCINT6/XTAL1/TOSC1)_PB6</text>
<text x="66.2" y="88.3">(PCINT7/XTAL2/TOSC2)_PB7</text>
<text x="88.3" y="88.3">PB5_(SCK/PCINT5)</text>
<text x="96.4" y="86.7">AVCC</text>
<text x="96.5" y="85.2">ADC6</text>
<text x="102.7" y="84.5">19</text>
<text x="102.7" y="86.1">18</text>
<text x="102.7" y="87.6">17</text>
<text x="183" y="84.5">4</text>
<text x="256.5" y="86.4" transform="rotate(-90 256.5 86.4)">2</text>
<text x="183" y="93.7">1</text>
<text x="183" y="95.2">2</text>
<text x="256.5" y="94.5" transform="rotate(-90 256.5 94.5)">1</text>
<text x="183" y="96.7">3</text>
<text x="183" y="98.3">4</text>
<text x="77.4" y="107.7" transform="rotate(-90 77.4 107.7)">(PCINT21/OC0B/T1)_PD5</text>
<text x="78.9" y="107.7" transform="rotate(-90 78.9 107.7)">(PCINT22/OC0A/AIN0)_PD6</text>
<text x="80.5" y="107.7" transform="rotate(-90 80.5 107.7)">(PCINT23/AIN1)_PD7</text>
<text x="82" y="107.7" transform="rotate(-90 82 107.7)">(PCINT0/CLKO/ICP1)_PB0</text>
<text x="83.5" y="107.7" transform="rotate(-90 83.5 107.7)">(PCINT1/OC1A)_PB1</text>
<text x="85" y="107.7" transform="rotate(-90 85 107.7)">(PCINT2/SS/OC1B)_PB2</text>
<text x="86.6" y="107.7" transform="rotate(-90 86.6 107.7)">(PCINT3/OC2A/MOSI)_PB3</text>
<text x="88.1" y="107.7" transform="rotate(-90 88.1 107.7)">(PCINT4/MISO)_PB4</text>
<text x="76.7" y="111.3" transform="rotate(-90 76.7 111.3)">9</text>
<text x="78.3" y="112" transform="rotate(-90 78.3 112)">10</text>
<text x="79.8" y="111.9" transform="rotate(-90 79.8 111.9)">11</text>
<text x="81.3" y="112" transform="rotate(-90 81.3 112)">12</text>
<text x="82.8" y="112" transform="rotate(-90 82.8 112)">13</text>
<text x="84.4" y="112" transform="rotate(-90 84.4 112)">14</text>
<text x="85.9" y="112" transform="rotate(-90 85.9 112)">15</text>
<text x="87.4" y="112" transform="rotate(-90 87.4 112)">16</text>
<text x="172.4" y="130.3">1</text>
<text x="172.4" y="131.8">2</text>
<text x="189.1" y="130.3">1</text>
<text x="189.1" y="131.8">2</text>
<text x="231.8" y="131.8">1</text>
<text x="231.8" y="130.3">4</text>
<text x="235.3" y="130.9">GND_2</text>
<text x="243.4" y="130.9">CRYSTAL</text>
<text x="252.1" y="131.8">2</text>
<text x="252.1" y="130.3">3</text>
<text x="172.4" y="133.3">3</text>
<text x="172.4" y="134.8">4</text>
<text x="172.4" y="136.3">5</text>
<text x="172.4" y="137.9">6</text>
<text x="189.1" y="133.3">3</text>
<text x="189.1" y="134.8">4</text>
<text x="189.1" y="136.3">5</text>
<text x="189.1" y="137.9">6</text>
<text x="235.3" y="132.4">CRYSTAL_</text>
<text x="245" y="132.4">GND_1</text>
<text x="171.6" y="144">10</text>
<text x="172.4" y="139.4">7</text>
<text x="172.4" y="140.9">8</text>
<text x="172.4" y="142.4">9</text>
<text x="188.4" y="144">10</text>
<text x="189.1" y="139.4">7</text>
<text x="189.1" y="140.9">8</text>
<text x="189.1" y="142.4">9</text>
<text x="171.6" y="147">12</text>
<text x="171.6" y="148.5">13</text>
<text x="171.7" y="145.5">11</text>
<text x="188.4" y="147">12</text>
<text x="188.4" y="148.5">13</text>
<text x="188.5" y="145.5">11</text>
<text x="74.3" y="153.8">VDD</text>
<text x="79.9" y="153.1">4</text>
<text x="98.7" y="153.8">VDD</text>
<text x="104.3" y="153.1">4</text>
<text x="171.6" y="150.1">14</text>
<text x="188.4" y="150.1">14</text>
<text x="64.2" y="156.2">3</text>
<text x="67.7" y="156.8">DI</text>
<text x="74.2" y="159.9">GND</text>
<text x="75.1" y="156.8">DO</text>
<text x="79.9" y="156.2">1</text>
<text x="79.9" y="159.2">2</text>
<text x="88.5" y="156.2">3</text>
<text x="92.1" y="156.8">DI</text>
<text x="98.6" y="159.9">GND</text>
<text x="99.5" y="156.8">DO</text>
<text x="104.3" y="156.2">1</text>
<text x="104.3" y="159.2">2</text>
<text x="74.3" y="167.5">VDD</text>
<text x="79.9" y="166.8">4</text>
<text x="98.7" y="167.5">VDD</text>
<text x="104.3" y="166.8">4</text>
<text x="64.2" y="169.9">3</text>
<text x="67.7" y="170.5">DI</text>
<text x="74.2" y="173.6">GND</text>
<text x="75.1" y="170.5">DO</text>
<text x="79.9" y="169.9">1</text>
<text x="79.9" y="172.9">2</text>
<text x="88.5" y="169.9">3</text>
<text x="92.1" y="170.5">DI</text>
<text x="98.6" y="173.6">GND</text>
<text x="99.5" y="170.5">DO</text>
<text x="104.3" y="169.9">1</text>
<text x="104.3" y="172.9">2</text>
</g>
</svg>
